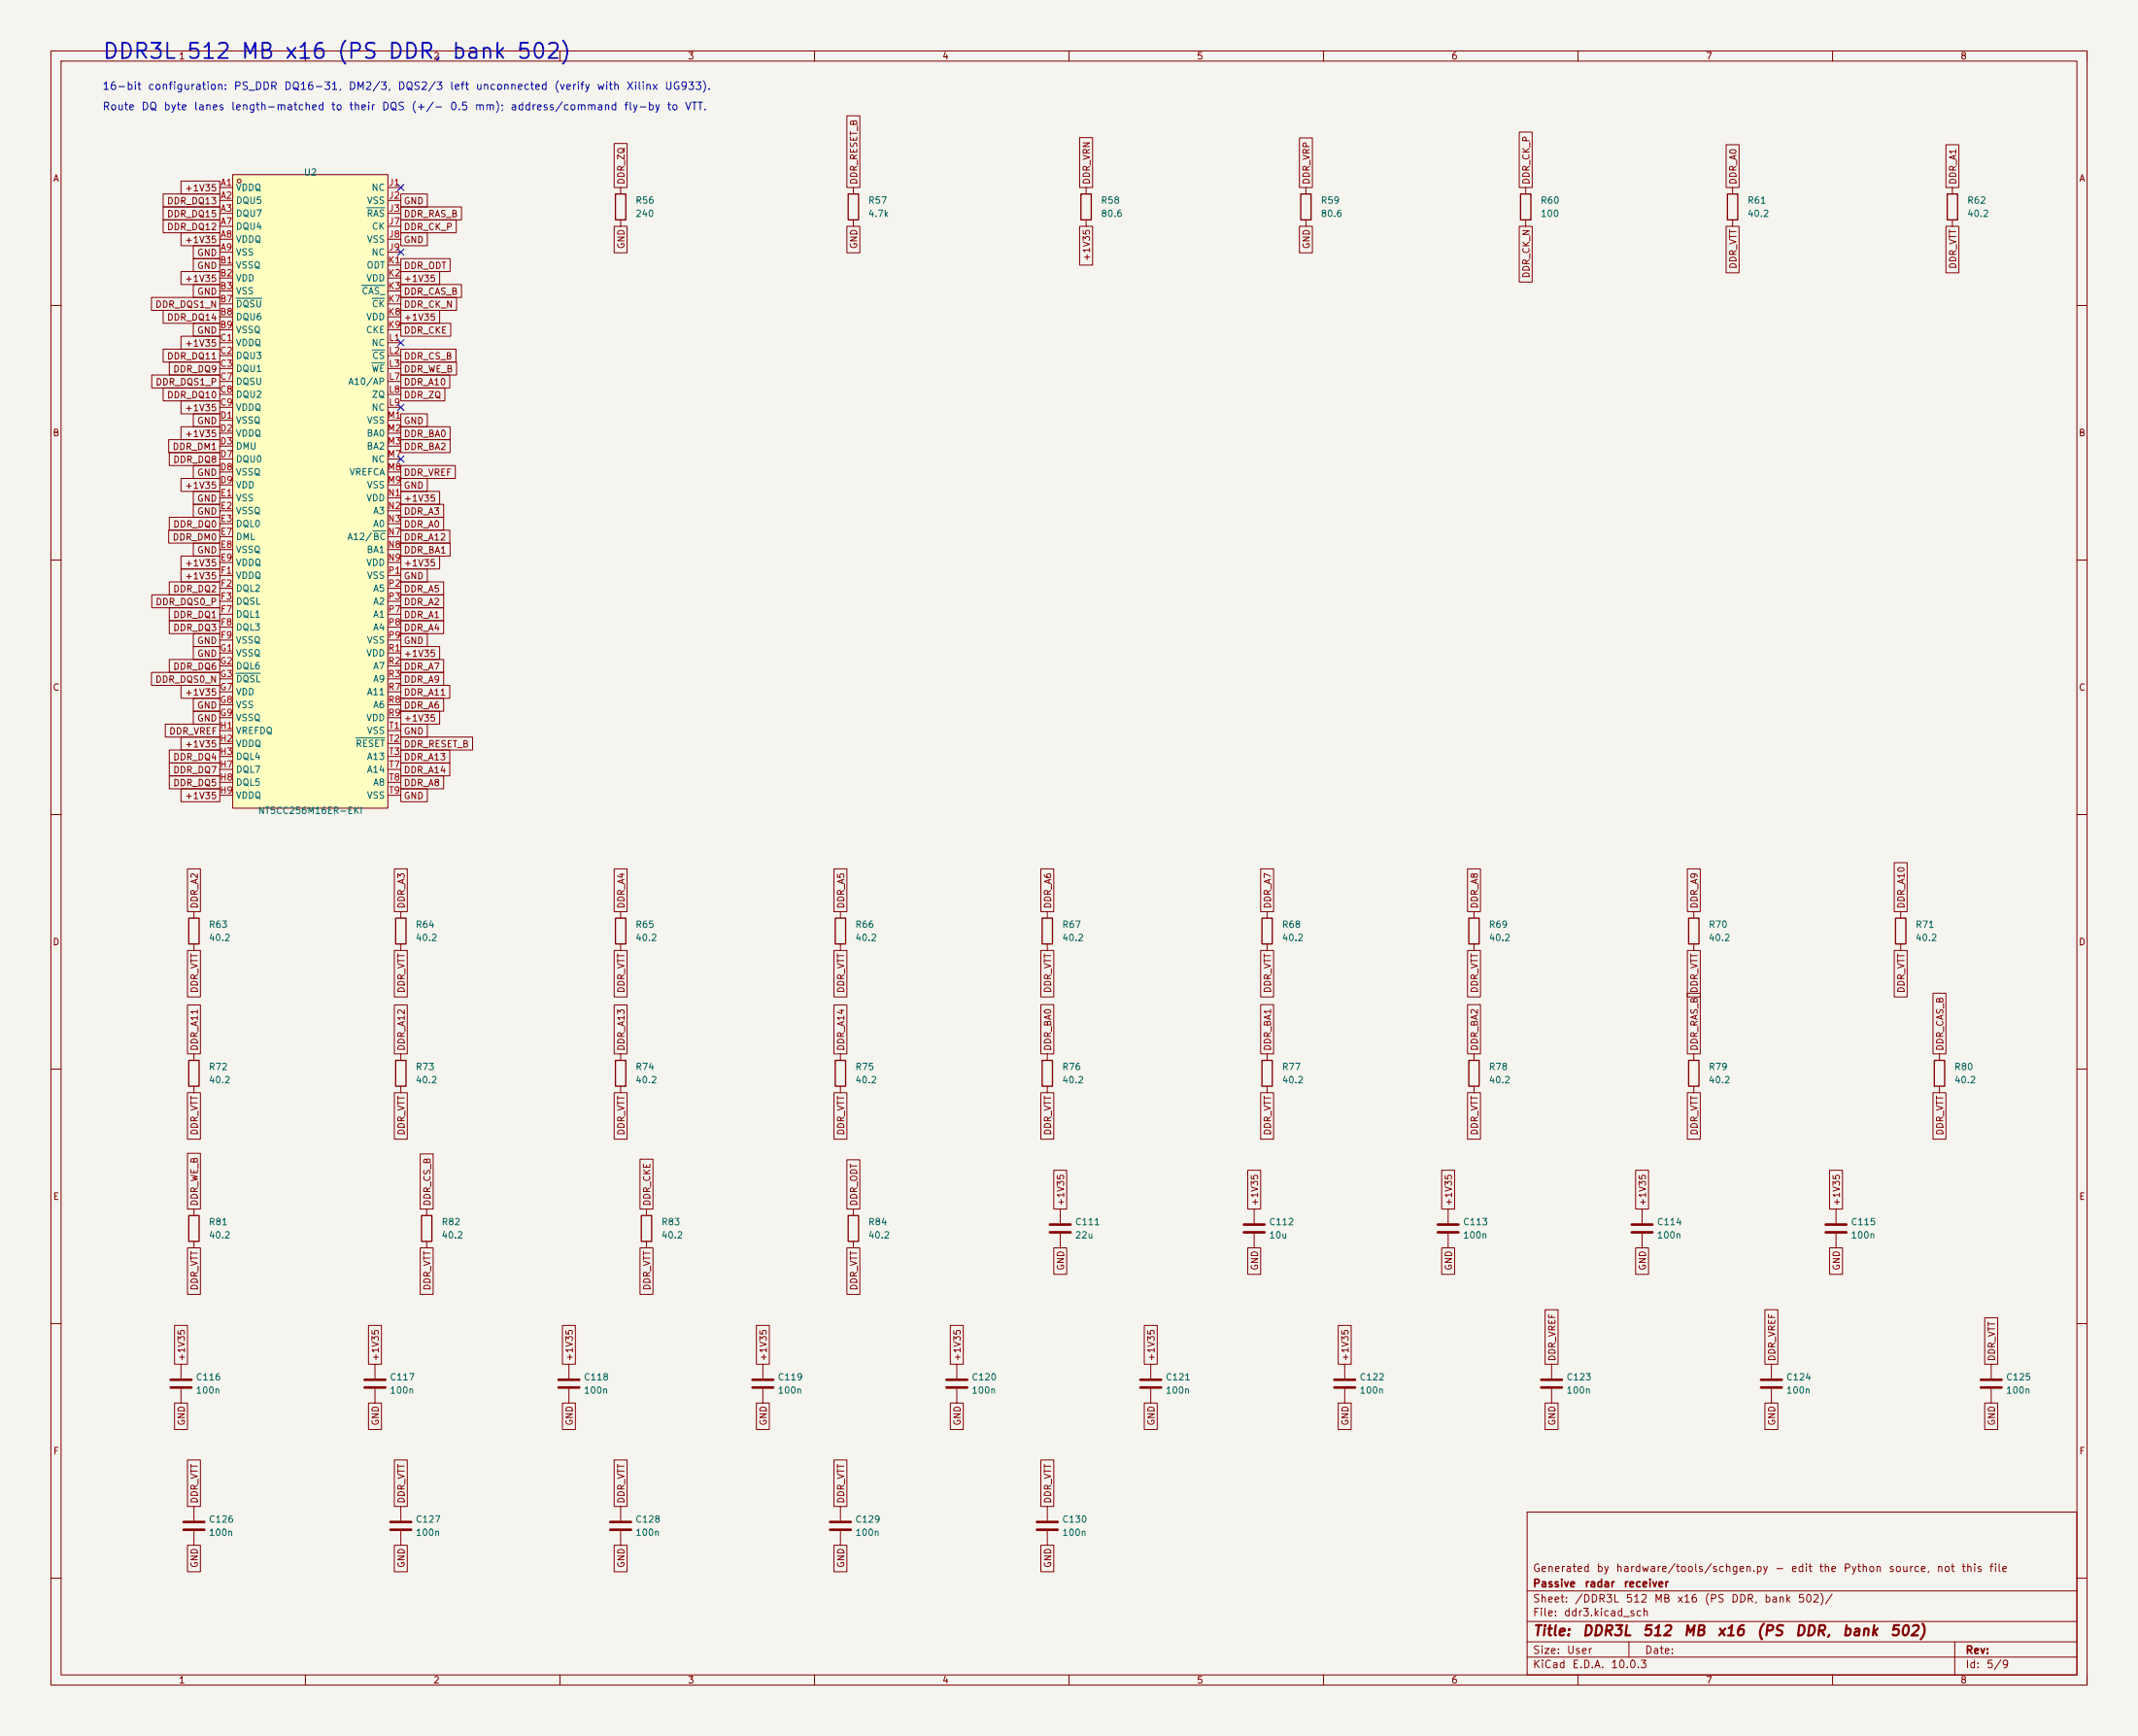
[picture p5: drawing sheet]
<svg xmlns="http://www.w3.org/2000/svg" width="420mm" height="341mm" viewBox="0 0 420 341" stroke-linecap="round" stroke-linejoin="round" font-family="sans-serif">
<path d="M0 0h420v341h-420z" fill="#f5f4ef" stroke="#f5f4ef" stroke-width=".19"/>
<g fill="none" stroke="#840000" stroke-width=".19">
<path d="M10 10h400v321h-400zM12 12h396v317h-396zM60 10v2M110 10v2M160 10v2M210 10v2M260 10v2M310 10v2M360 10v2M410 10v2M10 60h2M408 60h2"/>
<path d="M10 110h2M408 110h2M10 160h2M408 160h2M10 210h2M408 210h2M10 260h2M408 260h2M300 297h108v32h-108zM10 310h2M300 318.5h108M300 312.5h108"/>
<path d="M408 310h2M60 329v2M110 329v2M160 329v2M210 329v2M260 329v2M300 325.5h108M300 322.5h108M310 329v2M320 322.5v3M360 329v2M384 322.5v6.5"/>
<path d="M410 329v2"/>
</g>
<path d="M45.7 34.3h30.5v124.5h-30.5z" fill="#ffffc2"/>
<g fill="none" stroke="#840000" stroke-width=".19">
<path d="M32 38.1h11.2v2.5h-11.2zM35.6 35.6h7.6v2.5h-7.6zM43.2 36.8h2.5M43.2 39.4h2.5M45.7 34.3h30.5v124.5h-30.5zM76.2 36.8h2.5M76.2 39.4h2.5M78.7 38.1h5.2v2.5h-5.2zM120.6 28.2h2.6v8.6h-2.6zM121.9 36.8v1.3M166.4 22.7h2.5v14.1h-2.5zM167.6 36.8v1.3"/>
<path d="M212.1 27h2.5v9.8h-2.5zM213.4 36.8v1.3M255.3 27.1h2.5v9.7h-2.5zM256.5 36.8v1.3M298.4 25.9h2.6v10.9h-2.6zM299.7 36.8v1.3M339.1 28.4h2.5v8.4h-2.5zM340.4 36.8v1.3M382.3 28.4h2.5v8.4h-2.5zM383.5 36.8v1.3M29.8 58.4h13.4v2.6h-13.4zM32 43.2h11.2v2.5h-11.2z"/>
<path d="M32 40.6h11.2v2.6h-11.2zM35.6 53.3h7.6v2.6h-7.6zM35.6 45.7h7.6v2.6h-7.6zM38 55.9h5.2v2.5h-5.2zM38 50.8h5.2v2.5h-5.2zM38 48.3h5.2v2.5h-5.2zM43.2 41.9h2.5M43.2 44.5h2.5M43.2 47h2.5M43.2 49.5h2.5M43.2 52.1h2.5M43.2 54.6h2.5"/>
<path d="M43.2 57.2h2.5M43.2 59.7h2.5M76.2 41.9h2.5M76.2 44.5h2.5M76.2 47h2.5M76.2 49.5h2.5M76.2 52.1h2.5M76.2 54.6h2.5M76.2 57.2h2.5M76.2 59.7h2.5M78.7 40.6h12v2.6h-12zM78.7 58.4h11v2.6h-11z"/>
<path d="M78.7 55.9h12v2.5h-12zM78.7 53.3h7.7v2.6h-7.7zM78.7 50.8h9.7v2.5h-9.7zM78.7 45.7h5.2v2.6h-5.2zM78.7 43.2h10.9v2.5h-10.9zM120.6 44.5h2.6v5.2h-2.6zM121.9 43.2v1.3M166.4 44.5h2.5v5.2h-2.5zM167.6 43.2v1.3M212.1 44.5h2.5v7.6h-2.5zM213.4 43.2v1.3M255.3 44.5h2.5v5.2h-2.5z"/>
<path d="M256.5 43.2v1.3M298.4 44.5h2.6v10.9h-2.6zM299.7 43.2v1.3M339.1 44.5h2.5v9.1h-2.5zM340.4 43.2v1.3M382.3 44.5h2.5v9.1h-2.5zM383.5 43.2v1.3M29.8 73.7h13.4v2.5h-13.4zM32 76.2h11.2v2.5h-11.2zM32 68.6h11.2v2.5h-11.2zM32 61h11.2v2.5h-11.2zM33.3 71.1h9.9v2.6h-9.9z"/>
<path d="M35.6 78.7h7.6v2.6h-7.6zM35.6 66h7.6v2.6h-7.6zM38 63.5h5.2v2.5h-5.2zM43.2 62.2h2.5M43.2 64.8h2.5M43.2 67.3h2.5M43.2 69.9h2.5M43.2 72.4h2.5M43.2 74.9h2.5M43.2 77.5h2.5M76.2 62.2h2.5M76.2 64.8h2.5"/>
<path d="M76.2 67.3h2.5M76.2 69.9h2.5M76.2 72.4h2.5M76.2 74.9h2.5M76.2 77.5h2.5M78.7 61h7.7v2.5h-7.7zM78.7 76.2h8.7v2.5h-8.7zM78.7 73.7h9.7v2.5h-9.7zM78.7 71.1h11v2.6h-11zM78.7 68.6h10.9v2.5h-10.9zM78.7 63.5h9.8v2.5h-9.8zM33.1 86.4h10.1v2.5h-10.1z"/>
<path d="M33.3 88.9h9.9v2.5h-9.9zM35.6 94h7.6v2.5h-7.6zM35.6 83.8h7.6v2.6h-7.6zM38 99.1h5.2v2.5h-5.2zM38 96.5h5.2v2.6h-5.2zM38 91.4h5.2v2.6h-5.2zM38 81.3h5.2v2.5h-5.2zM43.2 80h2.5M43.2 82.6h2.5M43.2 85.1h2.5M43.2 87.6h2.5M43.2 90.2h2.5"/>
<path d="M43.2 92.7h2.5M43.2 95.3h2.5M43.2 97.8h2.5M76.2 80h2.5M76.2 82.6h2.5M76.2 85.1h2.5M76.2 87.6h2.5M76.2 90.2h2.5M76.2 92.7h2.5M76.2 95.3h2.5M76.2 97.8h2.5M78.7 96.5h7.7v2.6h-7.7z"/>
<path d="M78.7 94h5.2v2.5h-5.2zM78.7 99.1h8.4v2.5h-8.4zM78.7 91.4h10.7v2.6h-10.7zM78.7 81.3h5.2v2.5h-5.2zM78.7 86.4h9.7v2.5h-9.7zM78.7 83.8h9.7v2.6h-9.7zM29.8 116.8h13.4v2.6h-13.4zM33.1 104.1h10.1v2.6h-10.1zM33.3 119.4h9.9v2.5h-9.9zM33.3 114.3h9.9v2.5h-9.9zM33.3 101.6h9.9v2.5h-9.9zM35.6 111.8h7.6v2.5h-7.6z"/>
<path d="M35.6 109.2h7.6v2.6h-7.6zM38 106.7h5.2v2.5h-5.2zM43.2 100.3h2.5M43.2 102.9h2.5M43.2 105.4h2.5M43.2 108h2.5M43.2 110.5h2.5M43.2 113h2.5M43.2 115.6h2.5M43.2 118.1h2.5M76.2 100.3h2.5M76.2 102.9h2.5"/>
<path d="M76.2 105.4h2.5M76.2 108h2.5M76.2 110.5h2.5M76.2 113h2.5M76.2 115.6h2.5M76.2 118.1h2.5M78.7 111.8h5.2v2.5h-5.2zM78.7 119.4h8.4v2.5h-8.4zM78.7 114.3h8.4v2.5h-8.4zM78.7 109.2h7.7v2.6h-7.7zM78.7 101.6h8.4v2.5h-8.4zM78.7 116.8h8.4v2.6h-8.4z"/>
<path d="M78.7 106.7h9.7v2.5h-9.7zM78.7 104.1h9.7v2.6h-9.7zM29.8 132.1h13.4v2.5h-13.4zM33.3 129.5h9.9v2.6h-9.9zM33.3 121.9h9.9v2.6h-9.9zM35.6 134.6h7.6v2.6h-7.6zM38 139.7h5.2v2.5h-5.2zM38 137.2h5.2v2.5h-5.2zM38 127h5.2v2.5h-5.2zM38 124.5h5.2v2.5h-5.2zM43.2 120.7h2.5M43.2 123.2h2.5"/>
<path d="M43.2 125.7h2.5M43.2 128.3h2.5M43.2 130.8h2.5M43.2 133.4h2.5M43.2 135.9h2.5M43.2 138.4h2.5M76.2 120.7h2.5M76.2 123.2h2.5M76.2 125.7h2.5M76.2 128.3h2.5M76.2 130.8h2.5M76.2 133.4h2.5"/>
<path d="M76.2 135.9h2.5M76.2 138.4h2.5M78.7 121.9h8.4v2.6h-8.4zM78.7 139.7h7.7v2.5h-7.7zM78.7 137.2h8.4v2.5h-8.4zM78.7 134.6h9.7v2.6h-9.7zM78.7 129.5h8.4v2.6h-8.4zM78.7 132.1h8.4v2.5h-8.4zM78.7 127h7.7v2.5h-7.7zM78.7 124.5h5.2v2.5h-5.2zM32.5 142.2h10.7v2.6h-10.7zM33.3 152.4h9.9v2.5h-9.9z"/>
<path d="M33.3 149.9h9.9v2.5h-9.9zM33.3 147.3h9.9v2.6h-9.9zM35.6 144.8h7.6v2.5h-7.6zM35.6 154.9h7.6v2.6h-7.6zM43.2 141h2.5M43.2 143.5h2.5M43.2 146.1h2.5M43.2 148.6h2.5M43.2 151.1h2.5M43.2 153.7h2.5M43.2 156.2h2.5M76.2 141h2.5"/>
<path d="M76.2 143.5h2.5M76.2 146.1h2.5M76.2 148.6h2.5M76.2 151.1h2.5M76.2 153.7h2.5M76.2 156.2h2.5M78.7 142.2h5.2v2.6h-5.2zM78.7 147.3h9.7v2.6h-9.7zM78.7 154.9h5.2v2.6h-5.2zM78.7 149.9h9.7v2.5h-9.7zM78.7 152.4h8.4v2.5h-8.4zM78.7 144.8h14.1v2.5h-14.1z"/>
<path d="M36.8 170.7h2.6v8.4h-2.6zM38.1 179.1v1.2M77.5 170.7h2.5v8.4h-2.5zM78.7 179.1v1.2M120.6 170.7h2.6v8.4h-2.6zM121.9 179.1v1.2M163.8 170.7h2.6v8.4h-2.6zM165.1 179.1v1.2M204.5 170.7h2.5v8.4h-2.5zM205.7 179.1v1.2M247.6 170.7h2.6v8.4h-2.6zM248.9 179.1v1.2"/>
<path d="M288.3 170.7h2.5v8.4h-2.5zM289.6 179.1v1.2M331.5 170.7h2.5v8.4h-2.5zM332.7 179.1v1.2M372.1 169.5h2.6v9.6h-2.6zM373.4 179.1v1.2M36.8 186.7h2.6v9.1h-2.6zM36.8 197.4h2.6v9.6h-2.6zM38.1 185.4v1.3M77.5 186.7h2.5v9.1h-2.5zM77.5 197.4h2.5v9.6h-2.5zM78.7 185.4v1.3"/>
<path d="M120.6 197.4h2.6v9.6h-2.6zM120.6 186.7h2.6v9.1h-2.6zM121.9 185.4v1.3M163.8 186.7h2.6v9.1h-2.6zM163.8 197.4h2.6v9.6h-2.6zM165.1 185.4v1.3M204.5 186.7h2.5v9.1h-2.5zM204.5 197.3h2.5v9.7h-2.5zM205.7 185.4v1.3M247.6 186.7h2.6v9.1h-2.6zM247.6 197.3h2.6v9.7h-2.6zM248.9 185.4v1.3"/>
<path d="M288.3 186.7h2.5v9.1h-2.5zM288.3 197.3h2.5v9.7h-2.5zM289.6 185.4v1.3M331.5 186.7h2.5v9.1h-2.5zM331.5 195.1h2.5v11.9h-2.5zM332.7 185.4v1.3M372.1 186.7h2.6v9.1h-2.6zM373.4 185.4v1.3M379.7 195.1h2.6v11.9h-2.6zM36.8 214.6h2.6v9.2h-2.6zM38.1 207v1.3M38.1 213.4v1.2"/>
<path d="M77.5 214.6h2.5v9.2h-2.5zM78.7 207v1.3M78.7 213.4v1.2M120.6 214.6h2.6v9.2h-2.6zM121.9 207v1.3M121.9 213.4v1.2M163.8 214.6h2.6v9.2h-2.6zM165.1 207v1.3M165.1 213.4v1.2M204.5 214.6h2.5v9.2h-2.5zM205.7 207v1.3M205.7 213.4v1.2"/>
<path d="M247.6 214.6h2.6v9.2h-2.6zM248.9 207v1.3M248.9 213.4v1.2M288.3 214.6h2.5v9.2h-2.5zM289.6 207v1.3M289.6 213.4v1.2M331.5 214.6h2.5v9.2h-2.5zM332.7 207v1.3M332.7 213.4v1.2M379.7 214.6h2.6v9.2h-2.6zM381 207v1.3M381 213.4v1.2"/>
<path d="M36.8 226.5h2.6v11h-2.6zM38.1 237.5v1.3M82.5 226.7h2.6v10.8h-2.6zM83.8 237.5v1.3M125.7 227.7h2.6v9.8h-2.6zM127 237.5v1.3M166.4 227.8h2.5v9.7h-2.5zM167.6 237.5v1.3M207 229.9h2.6v7.6h-2.6zM208.3 237.5v2.8M245.1 229.9h2.6v7.6h-2.6zM246.4 237.5v2.8"/>
<path d="M283.2 229.9h2.6v7.6h-2.6zM284.5 237.5v2.8M321.3 229.9h2.6v7.6h-2.6zM322.6 237.5v2.8M359.4 229.9h2.6v7.6h-2.6zM360.7 237.5v2.8M36.8 245.1h2.6v9.2h-2.6zM38.1 243.8v1.3M82.5 245.1h2.6v9.2h-2.6zM83.8 243.8v1.3M125.7 245.1h2.6v9.2h-2.6zM127 243.8v1.3"/>
<path d="M166.4 245.1h2.5v9.2h-2.5zM167.6 243.8v1.3M207 245.1h2.6v5.2h-2.6zM208.3 242.3v2.8M245.1 245.1h2.6v5.2h-2.6zM246.4 242.3v2.8M283.2 245.1h2.6v5.2h-2.6zM284.5 242.3v2.8M303.5 257.3h2.6v10.7h-2.6zM321.3 245.1h2.6v5.2h-2.6zM322.6 242.3v2.8M346.7 257.3h2.6v10.7h-2.6z"/>
<path d="M359.4 245.1h2.6v5.2h-2.6zM360.7 242.3v2.8M389.9 258.8h2.5v9.2h-2.5zM34.3 260.4h2.5v7.6h-2.5zM34.3 275.6h2.5v5.2h-2.5zM35.6 268v2.8M35.6 272.8v2.8M72.4 260.4h2.5v7.6h-2.5zM72.4 275.6h2.5v5.2h-2.5zM73.7 268v2.8M73.7 272.8v2.8M110.5 275.6h2.5v5.2h-2.5z"/>
<path d="M110.5 260.4h2.5v7.6h-2.5zM111.8 268v2.8M111.8 272.8v2.8M148.6 275.6h2.5v5.2h-2.5zM148.6 260.4h2.5v7.6h-2.5zM149.9 268v2.8M149.9 272.8v2.8M186.7 260.4h2.5v7.6h-2.5zM186.7 275.6h2.5v5.2h-2.5zM188 268v2.8M188 272.8v2.8M224.8 275.6h2.5v5.2h-2.5z"/>
<path d="M224.8 260.4h2.5v7.6h-2.5zM226.1 268v2.8M226.1 272.8v2.8M262.9 260.4h2.5v7.6h-2.5zM262.9 275.6h2.5v5.2h-2.5zM264.2 268v2.8M264.2 272.8v2.8M303.5 275.6h2.6v5.2h-2.6zM304.8 268v2.8M304.8 272.8v2.8M346.7 275.6h2.6v5.2h-2.6zM348 268v2.8"/>
<path d="M348 272.8v2.8M389.9 275.6h2.5v5.2h-2.5zM391.2 268v2.8M391.2 272.8v2.8M36.8 286.8h2.6v9.1h-2.6zM38.1 295.9v2.8M77.5 286.8h2.5v9.1h-2.5zM78.7 295.9v2.8M120.6 286.8h2.6v9.1h-2.6zM121.9 295.9v2.8M163.8 286.8h2.6v9.1h-2.6zM165.1 295.9v2.8"/>
<path d="M204.5 286.8h2.5v9.1h-2.5zM205.7 295.9v2.8M36.8 303.5h2.6v5.2h-2.6zM38.1 300.7v2.8M77.5 303.5h2.5v5.2h-2.5zM78.7 300.7v2.8M120.6 303.5h2.6v5.2h-2.6zM121.9 300.7v2.8M163.8 303.5h2.6v5.2h-2.6zM165.1 300.7v2.8M204.5 303.5h2.5v5.2h-2.5zM205.7 300.7v2.8"/>
<circle cx="47" cy="35.6" r=".38"/>
</g>
<path d="M46.4 58.6h5M71.1 56.1h4.5M72 40.8h3.6M73.1 58.6h2.5M73 71.3h2.6M73.1 68.8h2.5M73.3 104.3h2.5M46.4 132.3h4.7M69.9 145h5.7" fill="none" stroke="#006464" stroke-width=".19"/>
<g fill="none" stroke="#840000" stroke-width=".25">
<path d="M120.9 38.1h2v5.1h-2zM166.6 38.1h2.1v5.1h-2.1zM212.3 38.1h2.1v5.1h-2.1zM255.5 38.1h2.1v5.1h-2.1zM298.7 38.1h2v5.1h-2zM339.3 38.1h2.1v5.1h-2.1zM382.5 38.1h2.1v5.1h-2.1zM37.1 180.3h2v5.1h-2zM77.7 180.3h2.1v5.1h-2.1zM120.9 180.3h2v5.1h-2zM164.1 180.3h2v5.1h-2zM204.7 180.3h2.1v5.1h-2.1z"/>
<path d="M247.9 180.3h2v5.1h-2zM288.5 180.3h2.1v5.1h-2.1zM331.7 180.3h2.1v5.1h-2.1zM372.4 180.3h2v5.1h-2zM37.1 208.3h2v5.1h-2zM77.7 208.3h2.1v5.1h-2.1zM120.9 208.3h2v5.1h-2zM164.1 208.3h2v5.1h-2zM204.7 208.3h2.1v5.1h-2.1zM247.9 208.3h2v5.1h-2zM288.5 208.3h2.1v5.1h-2.1zM331.7 208.3h2.1v5.1h-2.1z"/>
<path d="M380 208.3h2v5.1h-2zM37.1 238.8h2v5h-2zM82.8 238.8h2v5h-2zM126 238.8h2v5h-2zM166.6 238.8h2.1v5h-2.1z"/>
</g>
<g fill="none" stroke="#840000" stroke-width=".51">
<path d="M206.2 240.5h4.1M206.2 242.1h4.1M244.3 240.5h4.1M244.3 242.1h4.1M282.4 240.5h4.1M282.4 242.1h4.1M320.5 240.5h4.1M320.5 242.1h4.1M358.6 240.5h4.1M358.6 242.1h4.1M33.5 271h4.1M33.5 272.5h4.1"/>
<path d="M71.6 271h4.1M71.6 272.5h4.1M109.7 271h4.1M109.7 272.5h4.1M147.8 271h4.1M147.8 272.5h4.1M185.9 271h4.1M185.9 272.5h4.1M224 271h4.1M224 272.5h4.1M262.1 271h4.1M262.1 272.5h4.1"/>
<path d="M302.8 271h4M302.8 272.5h4M345.9 271h4.1M345.9 272.5h4.1M389.1 271h4.1M389.1 272.5h4.1M36.1 299h4M76.7 299h4.1M119.9 299h4.1M163.1 299h4M203.7 299h4.1M36.1 300.5h4"/>
<path d="M76.7 300.5h4.1M119.9 300.5h4.1M163.1 300.5h4M203.7 300.5h4.1"/>
</g>
<path d="M78.1 36.2l1.2 1.2M79.3 36.2l-1.2 1.2M78.1 48.9l1.2 1.2M79.3 48.9l-1.2 1.2M78.1 66.7l1.2 1.2M78.1 79.4l1.2 1.2M79.3 66.7l-1.2 1.2M79.3 79.4l-1.2 1.2M78.1 89.6l1.2 1.2M79.3 89.6l-1.2 1.2" fill="none" stroke="#000084" stroke-width=".19"/>
<text font-size="3" fill="#0000c2" x="20" y="12.3">DDR3L 512 MB x16 (PS DDR, bank 502)</text>
<g font-size="2" fill="#840000">
<text x="301" y="321.8">Title:</text>
<text x="310.7" y="321.8">DDR3L</text>
<text x="322.5" y="321.8">512</text>
<text x="330.6" y="321.8">MB</text>
<text x="337.2" y="321.8">x16</text>
<text x="344.9" y="321.8">(PS</text>
<text x="352.5" y="321.8">DDR,</text>
<text x="361.8" y="321.8">bank</text>
<text x="371.1" y="321.8">502)</text>
</g>
<g font-size="1.5" fill="#0000c2">
<text x="20" y="22">Route</text>
<text x="20" y="18">16-bit</text>
<text x="27.7" y="22">DQ</text>
<text x="28.9" y="18">configuration:</text>
<text x="32" y="22">byte</text>
<text x="38" y="22">lanes</text>
<text x="45.3" y="22">length-matched</text>
<text x="45.8" y="18">PS_DDR</text>
<text x="55.7" y="18">DQ16-31,</text>
<text x="64.9" y="22">to</text>
<text x="68.3" y="18">DM2/3,</text>
<text x="68.4" y="22">their</text>
<text x="74.9" y="22">DQS</text>
<text x="78" y="18">DQS2/3</text>
<text x="80.7" y="22">(+/-</text>
<text x="88.2" y="18">left</text>
<text x="88.3" y="22">0.5</text>
<text x="93.1" y="22">mm);</text>
<text x="93.3" y="18">unconnected</text>
<text x="100.2" y="22">address/command</text>
<text x="108.8" y="18">(verify</text>
<text x="117.1" y="18">with</text>
<text x="122.5" y="22">fly-by</text>
<text x="122.9" y="18">Xilinx</text>
<text x="130.4" y="18">UG933).</text>
<text x="130.9" y="22">to</text>
<text x="134.4" y="22">VTT.</text>
</g>
<g font-size="1.5" fill="#840000">
<text x="301" y="309.2">Generated</text>
<text x="313.5" y="309.2">by</text>
<text x="317.3" y="309.2">hardware/tools/schgen.py</text>
<text x="348.5" y="309.2">-</text>
<text x="351.7" y="309.2">edit</text>
<text x="357.2" y="309.2">the</text>
<text x="362" y="309.2">Python</text>
<text x="370.9" y="309.2">source,</text>
<text x="380.3" y="309.2">not</text>
<text x="385.2" y="309.2">this</text>
<text x="390.6" y="309.2">file</text>
<text x="301" y="317.9">File:</text>
<text x="301" y="315.2">Sheet:</text>
<text x="301" y="312.2">Passive</text>
<text x="307.1" y="317.9">ddr3.kicad_sch</text>
<text x="309.2" y="315.2">/DDR3L</text>
<text x="311.2" y="312.2">radar</text>
<text x="318.8" y="312.2">receiver</text>
<text x="319.2" y="315.2">512</text>
<text x="324.8" y="315.2">MB</text>
<text x="329.3" y="315.2">x16</text>
<text x="334.7" y="315.2">(PS</text>
<text x="339.9" y="315.2">DDR,</text>
<text x="346.5" y="315.2">bank</text>
<text x="353" y="315.2">502)/</text>
<text x="301" y="328.1">KiCad</text>
<text x="301" y="325.3">Size:</text>
<text x="307.7" y="325.3">User</text>
<text x="308.7" y="328.1">E.D.A.</text>
<text x="316.3" y="328.1">10.0.3</text>
<text x="323" y="325.3">Date:</text>
<text x="386" y="325.3">Rev:</text>
<text x="386" y="328.1">Id:</text>
<text x="390.1" y="328.1">5/9</text>
</g>
<g font-size="1.3" fill="#840000">
<text x="35" y="12">1</text>
<text x="85" y="12">2</text>
<text x="135" y="12">3</text>
<text x="185" y="12">4</text>
<text x="235" y="12">5</text>
<text x="285" y="12">6</text>
<text x="335" y="12">7</text>
<text x="385" y="12">8</text>
<text x="10.3" y="36">A</text>
<text x="408.3" y="36">A</text>
<text x="32.7" y="40.4">DDR_DQ13</text>
<text x="36.2" y="37.9">+1V35</text>
<text x="79.2" y="40.4">GND</text>
<text x="123" y="36.4" transform="rotate(-90 123 36.4)">DDR_ZQ</text>
<text x="168.7" y="36.4" transform="rotate(-90 168.7 36.4)">DDR_RESET_B</text>
<text x="214.4" y="36.4" transform="rotate(-90 214.4 36.4)">DDR_VRN</text>
<text x="257.6" y="36.4" transform="rotate(-90 257.6 36.4)">DDR_VRP</text>
<text x="300.8" y="36.4" transform="rotate(-90 300.8 36.4)">DDR_CK_P</text>
<text x="341.4" y="36.4" transform="rotate(-90 341.4 36.4)">DDR_A0</text>
<text x="384.6" y="36.4" transform="rotate(-90 384.6 36.4)">DDR_A1</text>
<text x="32.7" y="45.5">DDR_DQ12</text>
<text x="32.7" y="43">DDR_DQ15</text>
<text x="79.2" y="43">DDR_RAS_B</text>
<text x="79.2" y="45.5">DDR_CK_P</text>
<text x="36.2" y="48.1">+1V35</text>
<text x="38.6" y="53.1">GND</text>
<text x="38.6" y="50.6">GND</text>
<text x="79.2" y="53.1">DDR_ODT</text>
<text x="79.2" y="48.1">GND</text>
<text x="123" y="49" transform="rotate(-90 123 49)">GND</text>
<text x="168.7" y="49" transform="rotate(-90 168.7 49)">GND</text>
<text x="214.4" y="51.4" transform="rotate(-90 214.4 51.4)">+1V35</text>
<text x="257.6" y="49" transform="rotate(-90 257.6 49)">GND</text>
<text x="341.4" y="52.9" transform="rotate(-90 341.4 52.9)">DDR_VTT</text>
<text x="384.6" y="52.9" transform="rotate(-90 384.6 52.9)">DDR_VTT</text>
<text x="36.2" y="55.7">+1V35</text>
<text x="38.6" y="58.2">GND</text>
<text x="79.2" y="58.2">DDR_CAS_B</text>
<text x="79.2" y="55.7">+1V35</text>
<text x="300.8" y="54.8" transform="rotate(-90 300.8 54.8)">DDR_CK_N</text>
<text x="30.4" y="60.8">DDR_DQS1_N</text>
<text x="32.7" y="63.3">DDR_DQ14</text>
<text x="38.6" y="65.8">GND</text>
<text x="79.2" y="63.3">+1V35</text>
<text x="79.2" y="65.8">DDR_CKE</text>
<text x="79.2" y="60.8">DDR_CK_N</text>
<text x="32.7" y="70.9">DDR_DQ11</text>
<text x="36.2" y="68.4">+1V35</text>
<text x="79.2" y="70.9">DDR_CS_B</text>
<text x="30.5" y="76">DDR_DQS1_P</text>
<text x="33.9" y="73.5">DDR_DQ9</text>
<text x="79.2" y="76">DDR_A10</text>
<text x="79.2" y="73.5">DDR_WE_B</text>
<text x="32.7" y="78.5">DDR_DQ10</text>
<text x="36.2" y="81.1">+1V35</text>
<text x="38.6" y="83.6">GND</text>
<text x="79.2" y="83.6">GND</text>
<text x="79.2" y="78.5">DDR_ZQ</text>
<text x="10.3" y="86">B</text>
<text x="33.8" y="88.7">DDR_DM1</text>
<text x="36.2" y="86.2">+1V35</text>
<text x="79.2" y="88.7">DDR_BA2</text>
<text x="79.2" y="86.2">DDR_BA0</text>
<text x="408.3" y="86">B</text>
<text x="33.9" y="91.2">DDR_DQ8</text>
<text x="38.6" y="93.8">GND</text>
<text x="79.2" y="93.8">DDR_VREF</text>
<text x="36.2" y="96.3">+1V35</text>
<text x="38.6" y="101.4">GND</text>
<text x="38.6" y="98.9">GND</text>
<text x="79.2" y="98.9">+1V35</text>
<text x="79.2" y="96.3">GND</text>
<text x="79.2" y="101.4">DDR_A3</text>
<text x="33.8" y="106.5">DDR_DM0</text>
<text x="33.9" y="103.9">DDR_DQ0</text>
<text x="79.2" y="103.9">DDR_A0</text>
<text x="79.2" y="106.5">DDR_A12</text>
<text x="36.2" y="111.6">+1V35</text>
<text x="38.6" y="109">GND</text>
<text x="79.2" y="111.6">+1V35</text>
<text x="79.2" y="109">DDR_BA1</text>
<text x="30.5" y="119.2">DDR_DQS0_P</text>
<text x="33.9" y="116.6">DDR_DQ2</text>
<text x="36.2" y="114.1">+1V35</text>
<text x="79.2" y="114.1">GND</text>
<text x="79.2" y="116.6">DDR_A5</text>
<text x="79.2" y="119.2">DDR_A2</text>
<text x="33.9" y="124.3">DDR_DQ3</text>
<text x="33.9" y="121.7">DDR_DQ1</text>
<text x="79.2" y="124.3">DDR_A4</text>
<text x="79.2" y="121.7">DDR_A1</text>
<text x="33.9" y="131.9">DDR_DQ6</text>
<text x="38.6" y="129.3">GND</text>
<text x="38.6" y="126.8">GND</text>
<text x="79.2" y="131.9">DDR_A7</text>
<text x="79.2" y="129.3">+1V35</text>
<text x="79.2" y="126.8">GND</text>
<text x="10.3" y="136">C</text>
<text x="30.4" y="134.4">DDR_DQS0_N</text>
<text x="36.2" y="137">+1V35</text>
<text x="79.2" y="137">DDR_A11</text>
<text x="79.2" y="134.4">DDR_A9</text>
<text x="408.3" y="136">C</text>
<text x="38.6" y="142">GND</text>
<text x="38.6" y="139.5">GND</text>
<text x="79.2" y="142">+1V35</text>
<text x="79.2" y="139.5">DDR_A6</text>
<text x="33.1" y="144.6">DDR_VREF</text>
<text x="33.9" y="149.7">DDR_DQ4</text>
<text x="36.2" y="147.1">+1V35</text>
<text x="79.2" y="144.6">GND</text>
<text x="79.2" y="149.7">DDR_A13</text>
<text x="79.2" y="147.1">DDR_RESET_B</text>
<text x="33.9" y="154.7">DDR_DQ5</text>
<text x="33.9" y="152.2">DDR_DQ7</text>
<text x="79.2" y="152.2">DDR_A14</text>
<text x="79.2" y="154.7">DDR_A8</text>
<text x="36.2" y="157.3">+1V35</text>
<text x="79.2" y="157.3">GND</text>
<text x="39.2" y="178.6" transform="rotate(-90 39.2 178.6)">DDR_A2</text>
<text x="79.8" y="178.6" transform="rotate(-90 79.8 178.6)">DDR_A3</text>
<text x="123" y="178.6" transform="rotate(-90 123 178.6)">DDR_A4</text>
<text x="166.2" y="178.6" transform="rotate(-90 166.2 178.6)">DDR_A5</text>
<text x="206.8" y="178.6" transform="rotate(-90 206.8 178.6)">DDR_A6</text>
<text x="250" y="178.6" transform="rotate(-90 250 178.6)">DDR_A7</text>
<text x="290.6" y="178.6" transform="rotate(-90 290.6 178.6)">DDR_A8</text>
<text x="333.8" y="178.6" transform="rotate(-90 333.8 178.6)">DDR_A9</text>
<text x="374.4" y="178.6" transform="rotate(-90 374.4 178.6)">DDR_A10</text>
<text x="10.3" y="186">D</text>
<text x="408.3" y="186">D</text>
<text x="39.2" y="195.2" transform="rotate(-90 39.2 195.2)">DDR_VTT</text>
<text x="79.8" y="195.2" transform="rotate(-90 79.8 195.2)">DDR_VTT</text>
<text x="123" y="195.2" transform="rotate(-90 123 195.2)">DDR_VTT</text>
<text x="166.2" y="195.2" transform="rotate(-90 166.2 195.2)">DDR_VTT</text>
<text x="206.8" y="195.2" transform="rotate(-90 206.8 195.2)">DDR_VTT</text>
<text x="250" y="195.2" transform="rotate(-90 250 195.2)">DDR_VTT</text>
<text x="290.6" y="195.2" transform="rotate(-90 290.6 195.2)">DDR_VTT</text>
<text x="374.4" y="195.2" transform="rotate(-90 374.4 195.2)">DDR_VTT</text>
<text x="39.2" y="206.5" transform="rotate(-90 39.2 206.5)">DDR_A11</text>
<text x="79.8" y="206.5" transform="rotate(-90 79.8 206.5)">DDR_A12</text>
<text x="123" y="206.5" transform="rotate(-90 123 206.5)">DDR_A13</text>
<text x="166.2" y="206.5" transform="rotate(-90 166.2 206.5)">DDR_A14</text>
<text x="206.8" y="206.5" transform="rotate(-90 206.8 206.5)">DDR_BA0</text>
<text x="250" y="206.5" transform="rotate(-90 250 206.5)">DDR_BA1</text>
<text x="290.6" y="206.5" transform="rotate(-90 290.6 206.5)">DDR_BA2</text>
<text x="333.8" y="206.5" transform="rotate(-90 333.8 206.5)">DDR_RAS_B DDR_VTT</text>
<text x="382.1" y="206.5" transform="rotate(-90 382.1 206.5)">DDR_CAS_B</text>
<text x="39.2" y="223.1" transform="rotate(-90 39.2 223.1)">DDR_VTT</text>
<text x="79.8" y="223.1" transform="rotate(-90 79.8 223.1)">DDR_VTT</text>
<text x="123" y="223.1" transform="rotate(-90 123 223.1)">DDR_VTT</text>
<text x="166.2" y="223.1" transform="rotate(-90 166.2 223.1)">DDR_VTT</text>
<text x="206.8" y="223.1" transform="rotate(-90 206.8 223.1)">DDR_VTT</text>
<text x="250" y="223.1" transform="rotate(-90 250 223.1)">DDR_VTT</text>
<text x="290.6" y="223.1" transform="rotate(-90 290.6 223.1)">DDR_VTT</text>
<text x="333.8" y="223.1" transform="rotate(-90 333.8 223.1)">DDR_VTT</text>
<text x="382.1" y="223.1" transform="rotate(-90 382.1 223.1)">DDR_VTT</text>
<text x="10.3" y="236">E</text>
<text x="39.2" y="237" transform="rotate(-90 39.2 237)">DDR_WE_B</text>
<text x="84.9" y="237" transform="rotate(-90 84.9 237)">DDR_CS_B</text>
<text x="128.1" y="237" transform="rotate(-90 128.1 237)">DDR_CKE</text>
<text x="168.7" y="237" transform="rotate(-90 168.7 237)">DDR_ODT</text>
<text x="209.3" y="237" transform="rotate(-90 209.3 237)">+1V35</text>
<text x="247.4" y="237" transform="rotate(-90 247.4 237)">+1V35</text>
<text x="285.5" y="237" transform="rotate(-90 285.5 237)">+1V35</text>
<text x="323.6" y="237" transform="rotate(-90 323.6 237)">+1V35</text>
<text x="361.7" y="237" transform="rotate(-90 361.7 237)">+1V35</text>
<text x="408.3" y="236">E</text>
<text x="209.3" y="249.7" transform="rotate(-90 209.3 249.7)">GND</text>
<text x="247.4" y="249.7" transform="rotate(-90 247.4 249.7)">GND</text>
<text x="285.5" y="249.7" transform="rotate(-90 285.5 249.7)">GND</text>
<text x="323.6" y="249.7" transform="rotate(-90 323.6 249.7)">GND</text>
<text x="361.7" y="249.7" transform="rotate(-90 361.7 249.7)">GND</text>
<text x="39.2" y="253.6" transform="rotate(-90 39.2 253.6)">DDR_VTT</text>
<text x="84.9" y="253.6" transform="rotate(-90 84.9 253.6)">DDR_VTT</text>
<text x="128.1" y="253.6" transform="rotate(-90 128.1 253.6)">DDR_VTT</text>
<text x="168.7" y="253.6" transform="rotate(-90 168.7 253.6)">DDR_VTT</text>
<text x="36.6" y="267.5" transform="rotate(-90 36.6 267.5)">+1V35</text>
<text x="74.7" y="267.5" transform="rotate(-90 74.7 267.5)">+1V35</text>
<text x="112.8" y="267.5" transform="rotate(-90 112.8 267.5)">+1V35</text>
<text x="150.9" y="267.5" transform="rotate(-90 150.9 267.5)">+1V35</text>
<text x="189" y="267.5" transform="rotate(-90 189 267.5)">+1V35</text>
<text x="227.1" y="267.5" transform="rotate(-90 227.1 267.5)">+1V35</text>
<text x="265.2" y="267.5" transform="rotate(-90 265.2 267.5)">+1V35</text>
<text x="305.9" y="267.5" transform="rotate(-90 305.9 267.5)">DDR_VREF</text>
<text x="349" y="267.5" transform="rotate(-90 349 267.5)">DDR_VREF</text>
<text x="392.2" y="267.5" transform="rotate(-90 392.2 267.5)">DDR_VTT</text>
<text x="36.6" y="280.1" transform="rotate(-90 36.6 280.1)">GND</text>
<text x="74.7" y="280.1" transform="rotate(-90 74.7 280.1)">GND</text>
<text x="112.8" y="280.1" transform="rotate(-90 112.8 280.1)">GND</text>
<text x="150.9" y="280.1" transform="rotate(-90 150.9 280.1)">GND</text>
<text x="189" y="280.1" transform="rotate(-90 189 280.1)">GND</text>
<text x="227.1" y="280.1" transform="rotate(-90 227.1 280.1)">GND</text>
<text x="265.2" y="280.1" transform="rotate(-90 265.2 280.1)">GND</text>
<text x="305.9" y="280.1" transform="rotate(-90 305.9 280.1)">GND</text>
<text x="349" y="280.1" transform="rotate(-90 349 280.1)">GND</text>
<text x="392.2" y="280.1" transform="rotate(-90 392.2 280.1)">GND</text>
<text x="10.3" y="286">F</text>
<text x="408.3" y="286">F</text>
<text x="39.2" y="295.4" transform="rotate(-90 39.2 295.4)">DDR_VTT</text>
<text x="79.8" y="295.4" transform="rotate(-90 79.8 295.4)">DDR_VTT</text>
<text x="123" y="295.4" transform="rotate(-90 123 295.4)">DDR_VTT</text>
<text x="166.2" y="295.4" transform="rotate(-90 166.2 295.4)">DDR_VTT</text>
<text x="206.8" y="295.4" transform="rotate(-90 206.8 295.4)">DDR_VTT</text>
<text x="39.2" y="308.1" transform="rotate(-90 39.2 308.1)">GND</text>
<text x="79.8" y="308.1" transform="rotate(-90 79.8 308.1)">GND</text>
<text x="123" y="308.1" transform="rotate(-90 123 308.1)">GND</text>
<text x="166.2" y="308.1" transform="rotate(-90 166.2 308.1)">GND</text>
<text x="206.8" y="308.1" transform="rotate(-90 206.8 308.1)">GND</text>
<text x="35" y="331">1</text>
<text x="85" y="331">2</text>
<text x="135" y="331">3</text>
<text x="185" y="331">4</text>
<text x="235" y="331">5</text>
<text x="285" y="331">6</text>
<text x="335" y="331">7</text>
<text x="385" y="331">8</text>
</g>
<g font-size="1.3" fill="#006464">
<text x="59.6" y="34.8">U2</text>
<text x="46.2" y="37.8">VDDQ</text>
<text x="46.2" y="40.3">DQU5</text>
<text x="72" y="40.3">VSS</text>
<text x="72.9" y="37.8">NC</text>
<text x="124.7" y="40.3">R56</text>
<text x="170.4" y="40.3">R57</text>
<text x="216.2" y="40.3">R58</text>
<text x="259.3" y="40.3">R59</text>
<text x="302.5" y="40.3">R60</text>
<text x="343.2" y="40.3">R61</text>
<text x="386.3" y="40.3">R62</text>
<text x="46.2" y="42.9">DQU7</text>
<text x="46.2" y="45.4">DQU4</text>
<text x="46.2" y="48">VDDQ</text>
<text x="71.9" y="42.9">RAS</text>
<text x="72" y="48">VSS</text>
<text x="72.9" y="45.4">CK</text>
<text x="124.7" y="42.9">240</text>
<text x="170.4" y="42.9">4.7k</text>
<text x="216.2" y="42.9">80.6</text>
<text x="259.3" y="42.9">80.6</text>
<text x="302.5" y="42.9">100</text>
<text x="343.2" y="42.9">40.2</text>
<text x="386.3" y="42.9">40.2</text>
<text x="46.2" y="50.5">VSS</text>
<text x="46.2" y="53">VSSQ</text>
<text x="71.9" y="53">ODT</text>
<text x="72.9" y="50.5">NC</text>
<text x="46.2" y="55.6">VDD</text>
<text x="46.2" y="58.1">VSS</text>
<text x="71" y="58.1">CAS_</text>
<text x="71.9" y="55.6">VDD</text>
<text x="46.2" y="60.7">DQSU</text>
<text x="46.2" y="63.2">DQU6</text>
<text x="46.2" y="65.7">VSSQ</text>
<text x="71.8" y="65.7">CKE</text>
<text x="71.9" y="63.2">VDD</text>
<text x="72.9" y="60.7">CK</text>
<text x="46.2" y="68.3">VDDQ</text>
<text x="46.2" y="70.8">DQU3</text>
<text x="72.9" y="68.3">NC</text>
<text x="73" y="70.8">CS</text>
<text x="46.2" y="73.4">DQU1</text>
<text x="46.2" y="75.9">DQSU</text>
<text x="68.3" y="75.9">A10/AP</text>
<text x="72.9" y="73.4">WE</text>
<text x="46.2" y="78.4">DQU2</text>
<text x="46.2" y="81">VDDQ</text>
<text x="46.2" y="83.5">VSSQ</text>
<text x="72" y="83.5">VSS</text>
<text x="72.9" y="81">NC</text>
<text x="72.9" y="78.4">ZQ</text>
<text x="46.2" y="86.1">VDDQ</text>
<text x="46.2" y="88.6">DMU</text>
<text x="71.9" y="86.1">BA0</text>
<text x="71.9" y="88.6">BA2</text>
<text x="46.2" y="91.1">DQU0</text>
<text x="46.2" y="93.7">VSSQ</text>
<text x="68.5" y="93.7">VREFCA</text>
<text x="72.9" y="91.1">NC</text>
<text x="46.2" y="96.2">VDD</text>
<text x="46.2" y="98.8">VSS</text>
<text x="46.2" y="101.3">VSSQ</text>
<text x="71.9" y="98.8">VDD</text>
<text x="72" y="96.2">VSS</text>
<text x="73.2" y="101.3">A3</text>
<text x="46.2" y="103.8">DQL0</text>
<text x="46.2" y="106.4">DML</text>
<text x="68.1" y="106.4">A12/BC</text>
<text x="73.2" y="103.8">A0</text>
<text x="46.2" y="108.9">VSSQ</text>
<text x="46.2" y="111.5">VDDQ</text>
<text x="71.9" y="111.5">VDD</text>
<text x="71.9" y="108.9">BA1</text>
<text x="46.2" y="114">VDDQ</text>
<text x="46.2" y="116.5">DQL2</text>
<text x="46.2" y="119.1">DQSL</text>
<text x="72" y="114">VSS</text>
<text x="73.2" y="116.5">A5</text>
<text x="73.2" y="119.1">A2</text>
<text x="46.2" y="121.6">DQL1</text>
<text x="46.2" y="124.2">DQL3</text>
<text x="73.2" y="121.6">A1</text>
<text x="73.2" y="124.2">A4</text>
<text x="46.2" y="126.7">VSSQ</text>
<text x="46.2" y="129.2">VSSQ</text>
<text x="46.2" y="131.8">DQL6</text>
<text x="71.9" y="129.2">VDD</text>
<text x="72" y="126.7">VSS</text>
<text x="73.2" y="131.8">A7</text>
<text x="46.2" y="134.3">DQSL</text>
<text x="46.2" y="136.9">VDD</text>
<text x="72" y="136.9">A11</text>
<text x="73.2" y="134.3">A9</text>
<text x="46.2" y="139.4">VSS</text>
<text x="46.2" y="141.9">VSSQ</text>
<text x="71.9" y="141.9">VDD</text>
<text x="73.2" y="139.4">A6</text>
<text x="46.2" y="144.5">VREFDQ</text>
<text x="46.2" y="147">VDDQ</text>
<text x="46.2" y="149.6">DQL4</text>
<text x="69.7" y="147">RESET</text>
<text x="72" y="144.5">VSS</text>
<text x="72" y="149.6">A13</text>
<text x="46.2" y="152.1">DQL7</text>
<text x="46.2" y="154.6">DQL5</text>
<text x="72" y="152.1">A14</text>
<text x="73.2" y="154.6">A8</text>
<text x="46.2" y="157.2">VDDQ</text>
<text x="50.6" y="160.2">NT5CC256M16ER-EKI</text>
<text x="72" y="157.2">VSS</text>
<text x="40.9" y="185.2">40.2</text>
<text x="40.9" y="182.6">R63</text>
<text x="81.5" y="185.2">40.2</text>
<text x="81.5" y="182.6">R64</text>
<text x="124.7" y="185.2">40.2</text>
<text x="124.7" y="182.6">R65</text>
<text x="167.9" y="185.2">40.2</text>
<text x="167.9" y="182.6">R66</text>
<text x="208.5" y="185.2">40.2</text>
<text x="208.5" y="182.6">R67</text>
<text x="251.7" y="185.2">40.2</text>
<text x="251.7" y="182.6">R68</text>
<text x="292.4" y="185.2">40.2</text>
<text x="292.4" y="182.6">R69</text>
<text x="335.5" y="185.2">40.2</text>
<text x="335.5" y="182.6">R70</text>
<text x="376.2" y="185.2">40.2</text>
<text x="376.2" y="182.6">R71</text>
<text x="40.9" y="213.1">40.2</text>
<text x="40.9" y="210.5">R72</text>
<text x="81.5" y="213.1">40.2</text>
<text x="81.5" y="210.5">R73</text>
<text x="124.7" y="213.1">40.2</text>
<text x="124.7" y="210.5">R74</text>
<text x="167.9" y="213.1">40.2</text>
<text x="167.9" y="210.5">R75</text>
<text x="208.5" y="213.1">40.2</text>
<text x="208.5" y="210.5">R76</text>
<text x="251.7" y="213.1">40.2</text>
<text x="251.7" y="210.5">R77</text>
<text x="292.4" y="213.1">40.2</text>
<text x="292.4" y="210.5">R78</text>
<text x="335.5" y="213.1">40.2</text>
<text x="335.5" y="210.5">R79</text>
<text x="383.8" y="213.1">40.2</text>
<text x="383.8" y="210.5">R80</text>
<text x="40.9" y="243.6">40.2</text>
<text x="40.9" y="241">R81</text>
<text x="86.6" y="243.6">40.2</text>
<text x="86.6" y="241">R82</text>
<text x="129.8" y="243.6">40.2</text>
<text x="129.8" y="241">R83</text>
<text x="170.4" y="243.6">40.2</text>
<text x="170.4" y="241">R84</text>
<text x="211.1" y="241">C111</text>
<text x="211.1" y="243.6">22u</text>
<text x="249.2" y="241">C112</text>
<text x="249.2" y="243.6">10u</text>
<text x="287.3" y="241">C113</text>
<text x="287.3" y="243.6">100n</text>
<text x="325.4" y="241">C114</text>
<text x="325.4" y="243.6">100n</text>
<text x="363.5" y="241">C115</text>
<text x="363.5" y="243.6">100n</text>
<text x="38.4" y="271.5">C116</text>
<text x="38.4" y="274.1">100n</text>
<text x="76.5" y="271.5">C117</text>
<text x="76.5" y="274.1">100n</text>
<text x="114.6" y="271.5">C118</text>
<text x="114.6" y="274.1">100n</text>
<text x="152.7" y="271.5">C119</text>
<text x="152.7" y="274.1">100n</text>
<text x="190.8" y="271.5">C120</text>
<text x="190.8" y="274.1">100n</text>
<text x="228.9" y="271.5">C121</text>
<text x="228.9" y="274.1">100n</text>
<text x="267" y="271.5">C122</text>
<text x="267" y="274.1">100n</text>
<text x="307.6" y="271.5">C123</text>
<text x="307.6" y="274.1">100n</text>
<text x="350.8" y="271.5">C124</text>
<text x="350.8" y="274.1">100n</text>
<text x="394" y="271.5">C125</text>
<text x="394" y="274.1">100n</text>
<text x="40.9" y="299.4">C126</text>
<text x="81.5" y="299.4">C127</text>
<text x="124.7" y="299.4">C128</text>
<text x="167.9" y="299.4">C129</text>
<text x="208.5" y="299.4">C130</text>
<text x="40.9" y="302">100n</text>
<text x="81.5" y="302">100n</text>
<text x="124.7" y="302">100n</text>
<text x="167.9" y="302">100n</text>
<text x="208.5" y="302">100n</text>
</g>
<g font-size="1.3" fill="#a90000">
<text x="43.2" y="36.8">A1</text>
<text x="43.2" y="39.3">A2</text>
<text x="43.2" y="41.9">A3</text>
<text x="76.3" y="36.8">J1</text>
<text x="76.3" y="39.3">J2</text>
<text x="76.3" y="41.9">J3</text>
<text x="43.2" y="44.4">A7</text>
<text x="43.2" y="47">A8</text>
<text x="76.3" y="44.4">J7</text>
<text x="76.3" y="47">J8</text>
<text x="43.1" y="52">B1</text>
<text x="43.2" y="49.5">A9</text>
<text x="76.1" y="52">K1</text>
<text x="76.3" y="49.5">J9</text>
<text x="43.1" y="54.6">B2</text>
<text x="43.1" y="57.1">B3</text>
<text x="43.1" y="59.7">B7</text>
<text x="76.1" y="54.6">K2</text>
<text x="76.1" y="57.1">K3</text>
<text x="76.1" y="59.7">K7</text>
<text x="43.1" y="62.2">B8</text>
<text x="43.1" y="64.7">B9</text>
<text x="76.1" y="62.2">K8</text>
<text x="76.1" y="64.7">K9</text>
<text x="43.1" y="67.3">C1</text>
<text x="43.1" y="69.8">C2</text>
<text x="76.2" y="67.3">L1</text>
<text x="76.2" y="69.8">L2</text>
<text x="43.1" y="72.4">C3</text>
<text x="43.1" y="74.9">C7</text>
<text x="43.1" y="77.4">C8</text>
<text x="76.2" y="72.4">L3</text>
<text x="76.2" y="74.9">L7</text>
<text x="76.2" y="77.4">L8</text>
<text x="43.1" y="80">C9</text>
<text x="43.1" y="82.5">D1</text>
<text x="76" y="82.5">M1</text>
<text x="76.2" y="80">L9</text>
<text x="43.1" y="85.1">D2</text>
<text x="43.1" y="87.6">D3</text>
<text x="76" y="85.1">M2</text>
<text x="76" y="87.6">M3</text>
<text x="43.1" y="90.1">D7</text>
<text x="43.1" y="92.7">D8</text>
<text x="43.1" y="95.2">D9</text>
<text x="76" y="90.1">M7</text>
<text x="76" y="92.7">M8</text>
<text x="76" y="95.2">M9</text>
<text x="43.2" y="97.8">E1</text>
<text x="43.2" y="100.3">E2</text>
<text x="76.1" y="97.8">N1</text>
<text x="76.1" y="100.3">N2</text>
<text x="43.2" y="102.8">E3</text>
<text x="43.2" y="105.4">E7</text>
<text x="43.2" y="107.9">E8</text>
<text x="76.1" y="102.8">N3</text>
<text x="76.1" y="105.4">N7</text>
<text x="76.1" y="107.9">N8</text>
<text x="43.2" y="110.5">E9</text>
<text x="43.2" y="113">F1</text>
<text x="76.1" y="110.5">N9</text>
<text x="76.1" y="113">P1</text>
<text x="43.2" y="115.5">F2</text>
<text x="43.2" y="118.1">F3</text>
<text x="76.1" y="115.5">P2</text>
<text x="76.1" y="118.1">P3</text>
<text x="43.2" y="120.6">F7</text>
<text x="43.2" y="123.2">F8</text>
<text x="43.2" y="125.7">F9</text>
<text x="76.1" y="120.6">P7</text>
<text x="76.1" y="123.2">P8</text>
<text x="76.1" y="125.7">P9</text>
<text x="43.1" y="128.2">G1</text>
<text x="43.1" y="130.8">G2</text>
<text x="76.1" y="128.2">R1</text>
<text x="76.1" y="130.8">R2</text>
<text x="43.1" y="133.3">G3</text>
<text x="43.1" y="135.9">G7</text>
<text x="76.1" y="133.3">R3</text>
<text x="76.1" y="135.9">R7</text>
<text x="43.1" y="143.5">H1</text>
<text x="43.1" y="138.4">G8</text>
<text x="43.1" y="140.9">G9</text>
<text x="76.1" y="138.4">R8</text>
<text x="76.1" y="140.9">R9</text>
<text x="76.3" y="143.5">T1</text>
<text x="43.1" y="146">H2</text>
<text x="43.1" y="148.6">H3</text>
<text x="76.3" y="146">T2</text>
<text x="76.3" y="148.6">T3</text>
<text x="43.1" y="151.1">H7</text>
<text x="43.1" y="153.6">H8</text>
<text x="76.3" y="151.1">T7</text>
<text x="76.3" y="153.6">T8</text>
<text x="43.1" y="156.2">H9</text>
<text x="76.3" y="156.2">T9</text>
</g>
</svg>
